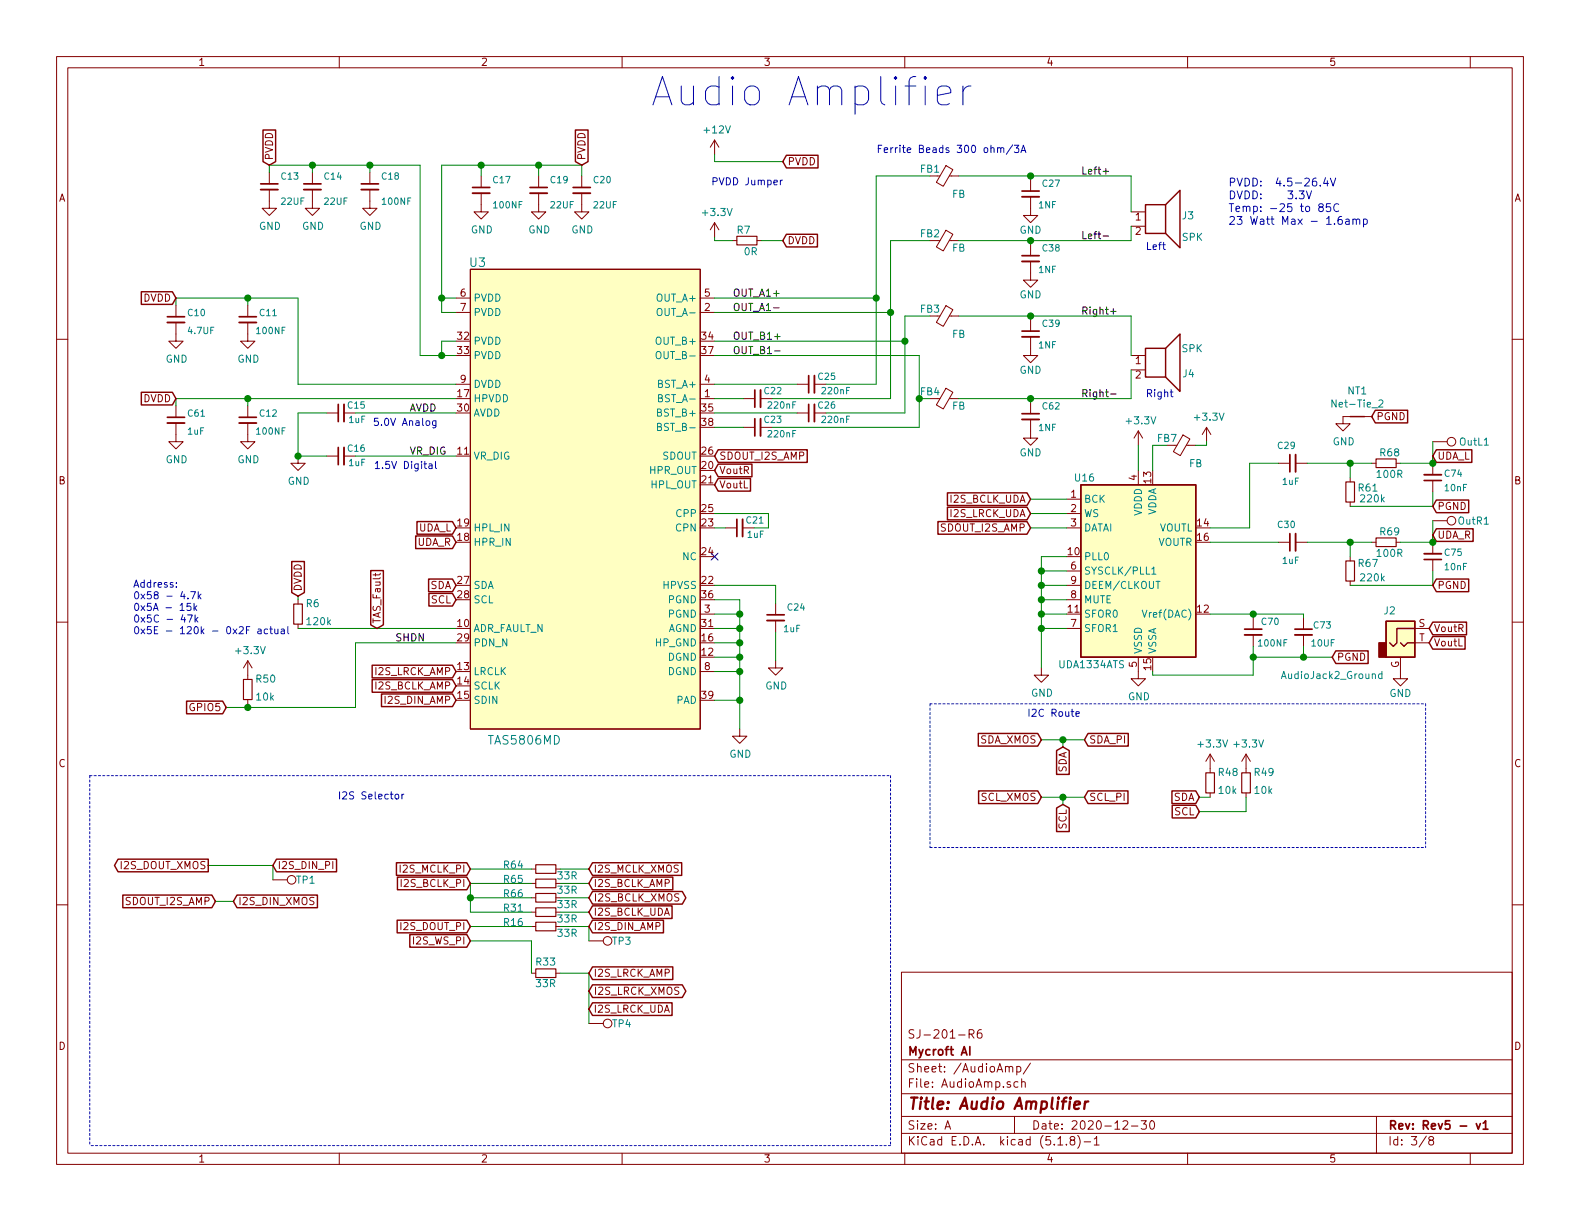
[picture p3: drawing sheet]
<svg xmlns="http://www.w3.org/2000/svg" width="279mm" height="216mm" viewBox="0 0 279 216" stroke-linecap="round" stroke-linejoin="round" font-family="sans-serif">
<g fill="none" stroke="#840000" stroke-width=".18">
<path d="M10 10h259.4v195.9h-259.4zM12 12h255.4v191.9h-255.4zM60 10v2M110 10v2M160 10v2M210 10v2M260 10v2M47.6 33.5v3.3h1.3l-1.3 1.3-1.2-1.3h1.2M47.6 30.5v2M55.2 33.5v3.3h1.3l-1.3 1.3-1.2-1.3h1.2M55.2 30.5v2M65.4 33.5v3.3h1.3l-1.3 1.3-1.3-1.3h1.3"/>
<path d="M65.4 30.5v2M85.1 34.2v3.3h1.3l-1.3 1.2-1.3-1.2h1.3M85.1 31.1v2M95.2 34.2v3.3h1.3l-1.3 1.2-1.2-1.2h1.2M95.2 31.1v2M102.9 34.2v3.3h1.2l-1.2 1.2-1.3-1.2h1.3M102.9 31.1v2M126.4 24.8l-.8 1.2M126.4 24.8v2.5M126.4 39.4v2.5M126.4 24.8l.7 1.2M126.4 39.4l-.8 1.2"/>
<path d="M126.4 39.4l.7 1.2M167.3 29.3l1.2 .7-1.7 2.9-1.2-.7zM167.9 31.1h1.6M182.2 34.8v3.3h1.3l-1.3 1.3-1.2-1.3h1.2M182.2 31.8v2M200 37.5h2.6M10 60h2M31.1 57v3.3h1.3l-1.3 1.3-1.3-1.3h1.3M31.1 54v2M43.8 57v3.3h1.3l-1.3 1.3-1.3-1.3h1.3M43.8 54v2M80.6 55.2h2.6"/>
<path d="M80.6 52.7h2.6M123.8 55.2h2.6M123.8 52.7h2.6M129.5 42.5h.8M133.9 42.5h.7M167.3 40.7l1.2 .7-1.7 3-1.2-.7zM167.3 54.1l1.2 .7-1.7 2.9-1.2-.7zM167.9 42.5h1.6M167.9 55.9h1.6M182.2 46.2v3.3h1.3l-1.3 1.3-1.2-1.3h1.2M182.2 59.6v3.3h1.3l-1.3 1.2-1.2-1.2h1.2M182.2 43.2v2"/>
<path d="M182.2 56.5v2M200 40h2.6M267.4 60h2M31.1 74.8v3.3h1.3l-1.3 1.3-1.3-1.3h1.3M31.1 71.8v2M43.8 74.8v3.3h1.3l-1.3 1.3-1.3-1.3h1.3M43.8 71.8v2M57.8 73h2M60.8 73h2.1M80.6 67.9h2.6M123.8 70.5h2.6M123.8 67.9h2.6"/>
<path d="M131.4 75.6h2.1M131.4 70.5h2.1M134.5 75.6h2M134.5 70.5h2M141 73h2M141 67.9h2M144 73h2M144 67.9h2M167.3 68.7l1.2 .7-1.7 2.9-1.2-.7zM167.9 70.5h1.6M182.2 74.2v3.3h1.3l-1.3 1.2-1.2-1.2h1.2M182.2 71.1v2.1"/>
<path d="M200 62.9h2.6M200 65.4h2.6M201.3 76.2v2.5M201.3 76.2l-.8 1.3M201.3 76.2l.8 1.3M209.2 76.9l1.2 .7-1.7 3-1.2-.7zM209.8 78.7h1.7M213.4 75.6l-.8 1.2M213.4 75.6v2.5M213.4 75.6l.7 1.2M242.6 73.7h-5.1v1.2h1.3l-1.3 1.3-1.3-1.3h1.3M253.4 78.1h2.5"/>
<path d="M52.7 80.6v1.3h1.3l-1.3 1.3-1.3-1.3h1.3M57.8 80.6h2M60.8 80.6h2.1M128.3 93.3h2M131.3 93.3h2M188.6 93.3h2.5M188.6 88.3h2.5M188.6 90.8h2.5M201.3 83.2v2.5M226.1 81.9h2M226.1 95.9h2M229.1 81.9h2"/>
<path d="M229.1 95.9h2M238.8 84.5v.7M238.8 88.8v.7M238.8 98.4v.8M242.6 81.9h.7M242.6 95.9h.7M246.9 81.9h.7M246.9 95.9h.7M253.4 81.9v2M253.4 85v2M253.4 95.9v2M253.4 98.9v2.1"/>
<path d="M253.4 92.1h2.5M10 110h2M43.8 116.8v3.3M43.8 116.8l-.7 1.3M43.8 116.8l.8 1.3M52.7 106v.8M52.7 110.4v.7M66.4 101.4v.5M67.2 101.4l-.1 .3h-1.1M123.8 108.6h2.6M123.8 118.7h2.6M137.2 116.8v1.3h1.2l-1.2 1.3-1.3-1.3h1.3"/>
<path d="M137.2 106.7v2M137.2 109.7v2.1M184.1 118.1v1.3h1.3l-1.3 1.3-1.2-1.3h1.2M188.6 111.1h2.5M188.6 101h2.5M188.6 106h2.5M188.6 103.5h2.5M201.3 116.2v3.8h1.3l-1.3 1.3-1.3-1.3h1.3M221.6 109.2v2.1M221.6 112.3v2M230.5 109.2v2.1M230.5 112.3v2"/>
<path d="M238.8 102.7v.8M247.6 116.2v3.8h1.3l-1.3 1.3-1.2-1.3h1.2M250.2 111.1h2.5M250.2 113.7h2.5M267.4 110h2M43.8 123.7v.8M130.8 128.9v1.3h1.3l-1.3 1.2-1.3-1.2h1.3M214 133.4v3.3M214 133.4l-.8 1.2M214 133.4l.8 1.2M220.3 133.4v3.3M220.3 133.4l-.7 1.2"/>
<path d="M220.3 133.4l.8 1.2M10 160h2M48.3 155.6h2.5M58.9 152.3v1.3M94 158.8h.7M94 156.2h.7M94 153.7h.7M214 140.2v.8M220.3 140.2v.8M267.4 160h2M94 172.1h.7M94 163.8h.7"/>
<path d="M94 161.3h.7M98.3 172.1h.8M104.1 166.4h2.6M159.4 171.9h108v32h-108zM104.1 181h2.6M159.4 197.4h108M159.4 193.4h108M159.4 187.4h108M167.1 199.7l.5-1.5 .5 1.5M167.2 199.2h.8M171.4 182.9l.7-.1 .1-.2v-.4l-.2-.1h-.6v1.5M171.7 182.9l.5 .7"/>
<path d="M173.5 182.1a.59 .59 0 0 0-.7 .6l.1 .7 .2 .2 .5-.2 .1-.5-.2-.2h-.4l-.3 .2M178.5 188.8v-.2a.37 .37 0 0 1 .6 .2v.8M179.4 197.4v3M179.8 188.6h.4l.3 .2-.1 .6-.2 .2-.4-.1M179.8 188.6v1.5M180 191.3h-.4l-.3 .2 .1 .6 .2 .2 .4-.1M180.7 191.4v-.1a.37 .37 0 0 1 .6 .2v.8M180.7 190.8v1.5M182.2 188l-1.3 1.9M198.6 198.3l.2-.1h.4l.2 .4-.9 1.1h.9M200.1 199.1h1.1M201.8 198.2h.9l-.5 .6 .5 .1v.6l-.3 .2-.6-.2"/>
<path d="M203.5 198.2h.2a.8 .8 0 0 1 .5 .7 .8 .8 0 0 1-.5 .8 1 1 0 0 1-.2-1.5zM243.4 197.4v6.5M60 203.9v2M110 203.9v2M159.4 200.4h108M160 203.9v2M187.1 202.5h.8M188.6 202.3v.2M189.5 201.6l-.3-.3 .2-.3a.48 .48 0 0 1 .6 .1l-.1 .4a.52 .52 0 0 0-.6 .2 .52 .52 0 0 0 .1 .7l.4 .1 .2-.2 .1-.4-.3-.3M190.6 200.8a1.71 1.71 0 0 1 0 2.2M191.7 201.9h1.2M193.5 201.4l.4-.4v1.5"/>
<path d="M193.5 202.5h.9M210 203.9v2M252.2 200.9l-1.2 1.9M253 201.6l-.3-.1v-.3l.3-.2h.2l.3 .2-.1 .3-.6 .2a.48 .48 0 0 0-.1 .6l.3 .2 .4-.2a.48 .48 0 0 0-.2-.7M260 203.9v2"/>
<circle cx="256.7" cy="78.1" r=".76"/>
<circle cx="256.7" cy="92.1" r=".76"/>
<circle cx="51.6" cy="155.6" r=".76"/>
<circle cx="107.4" cy="166.4" r=".76"/>
<circle cx="107.4" cy="181" r=".76"/>
</g>
<g fill="none" stroke="#840000" stroke-width=".3">
<path d="M46.1 32.5h3M53.7 32.5h3.1M63.9 32.5h3M83.6 33.1h3M93.7 33.1h3.1M101.3 33.1h3.1M180.7 33.8h3.1M29.6 56h3M42.3 56h3M180.7 45.2h3.1M180.7 58.5h3.1M29.6 73.8h3"/>
<path d="M42.3 73.8h3M59.8 71.5v3M59.8 79.1v3.1M133.5 69v3M133.5 74v3.1M143 66.4v3.1M143 71.5v3M180.7 73.2h3.1M130.3 91.8v3.1M228.1 80.4v3M228.1 94.4v3M251.8 85h3.1"/>
<path d="M251.8 98.9h3.1M135.6 108.7h3.1M220.1 111.3h3M229 111.3h3M171.5 185.1v1.5M261.1 198.7l.3 1 .4-1M262.3 198.6l.4-.4v1.5M262.3 199.7h.8"/>
</g>
<path d="M190 195.4l1-.2-.1-.4h-.8l-.2 1 .3 .3 .6-.1M191.9 194.8l-.2 1.3M192.5 194.8a.54 .54 0 0 0-.7 .3" fill="none" stroke="#840000" stroke-width=".41"/>
<g fill="none" stroke="#840000" stroke-width=".2">
<path d="M83.2 47.6h40.6v81.3h-40.6zM130.3 41.8h3.6v1.5h-3.6zM238 99.2h1.5v3.5h-1.5zM238 85.2h1.5v3.6h-1.5zM243.3 81.2h3.6v1.5h-3.6zM243.3 95.1h3.6v1.5h-3.6zM51.9 106.8h1.6v3.6h-1.6zM43.1 120.1h1.5v3.6h-1.5zM213.2 136.7h1.6v3.5h-1.6zM219.6 136.7h1.5v3.5h-1.5zM94.7 158h3.6v1.5h-3.6zM94.7 155.4h3.6v1.6h-3.6z"/>
<path d="M94.7 152.9h3.6v1.5h-3.6zM94.7 171.3h3.6v1.5h-3.6zM94.7 163.1h3.6v1.5h-3.6zM94.7 160.5h3.6v1.6h-3.6z"/>
</g>
<g fill="none" stroke="#840000" stroke-width=".33">
<path d="M46.1 33.5h3M53.7 33.5h3.1M63.9 33.5h3M83.6 34.2h3M93.7 34.2h3.1M101.3 34.2h3.1M180.7 34.8h3.1M29.6 57h3M42.3 57h3M180.7 46.2h3.1M180.7 59.6h3.1M29.6 74.8h3"/>
<path d="M42.3 74.8h3M60.8 71.5v3M60.8 79.1v3.1M134.5 69v3M134.5 74v3.1M144 66.4v3.1M144 71.5v3M180.7 74.2h3.1M131.3 91.8v3.1M229.1 80.4v3M229.1 94.4v3M251.8 83.9h3.1"/>
<path d="M251.8 97.9h3.1M135.6 109.7h3.1M220.1 112.3h3M229 112.3h3"/>
</g>
<g fill="#ffffc2" stroke="#ffffc2" stroke-width=".18">
<path d="M245.1 109.9h5.1v6.3h-5.1z"/>
<path d="M191.1 85.7h20.4v30.5h-20.4z"/>
<path d="M83.2 47.6h40.6v81.3h-40.6z"/>
</g>
<g fill="none" stroke="#840000" stroke-width=".25">
<path d="M46.5 23h2.2v5.6l-1.1 .6-1.1-.6zM101.8 23h2.2v5.6l-1.1 .6-1.1-.6zM139.1 27.5h5.6v2.2h-5.6l-.7-1.1zM202.6 36.2h3.5v5.1h-3.5zM206.1 36.2l2.6-2.5v10.1l-2.6-2.5M25 51.6h5.5l.6 1.1-.6 1.1h-5.5zM139.1 41.4h5.5v2.3h-5.5l-.7-1.2zM25 69.4h5.5l.6 1.1-.6 1.1h-5.5zM127 79.5h15.7v2.3h-15.7l-.6-1.2zM202.6 61.6h3.5v5.1h-3.5zM206.1 61.6l2.6-2.5v10.1l-2.6-2.5M238.8 73.7h2.5"/>
<path d="M243.2 72.5h5.7v2.3h-5.7l-.6-1.1zM254 79.5h6.3v2.3h-6.3l-.6-1.2zM51.6 99.3h2.2v5.5l-1.1 .6-1.1-.6zM73.5 94.8h6.5l.6 1.1-.6 1.1h-6.5zM73.7 92.2h6.3l.6 1.1-.6 1.2h-6.3zM127 84.6h5.7v2.2h-5.7l-.6-1.1zM127 82.1h6v2.2h-6l-.6-1.1zM165.9 92.2h15.7l.6 1.1-.6 1.2h-15.7zM167.5 87.1h14.1l.6 1.2-.6 1.1h-14.1zM167.5 89.7h14.1l.6 1.1-.6 1.1h-14.1zM191.1 85.7h20.4v30.5h-20.4zM254 88.4h5.7v2.3h-5.7l-.6-1.2z"/>
<path d="M254 93.5h6.5v2.2h-6.5l-.6-1.1zM65.6 100.9h2.2v9.6l-1.1 .6-1.1-.6zM65.8 117.6h14.2l.6 1.1-.6 1.2h-14.2zM75.8 102.4h4.2l.6 1.1-.6 1.1h-4.2zM75.8 104.9h4.2l.6 1.1-.6 1.2h-4.2zM236.2 115.1h5.7v2.2h-5.7l-.6-1.1zM245.1 109.9h5.1v6.3h-5.1zM247.6 113.7l.7 .6 .6-.6h1.3M250.2 111.1h-3.2v2.6l-.6 .6-.7-.6M253.4 110h5.9v2.2h-5.9l-.7-1.1zM253.4 112.5h5.7v2.3h-5.7l-.7-1.1zM254 102.4h5.7v2.2h-5.7l-.6-1.1z"/>
<path d="M33 124h6.4l.6 1.1-.6 1.1h-6.4zM65.8 120.2h14.2l.6 1.1-.6 1.1h-14.2zM67.5 122.7h12.5l.6 1.1-.6 1.1h-12.5zM173 129.7h10.5l.6 1.1-.6 1.1h-10.5zM173.1 139.9h10.4l.6 1.1-.6 1.1h-10.4zM186.8 132.7l1.2-.6 1.1 .6v4.2h-2.3zM192.4 139.9h7.1v2.2h-7.1l-.6-1.1zM192.4 129.7h7.1v2.2h-7.1l-.6-1.1zM207.2 139.9h4.3l.6 1.1-.6 1.1h-4.3zM20.9 151.9h15.9v2.3h-15.9l-.7-1.2zM21.7 158.3h15.8l.6 1.1-.6 1.1h-15.8zM41.9 158.3h14.2v2.2h-14.2l-.6-1.1z"/>
<path d="M48.9 151.9h10.6v2.3h-10.6l-.6-1.2zM70.1 152.6h12.4l.7 1.1-.7 1.1h-12.4zM70.3 155.1h12.2l.7 1.1-.7 1.1h-12.2zM104.8 157.6h15.8l.7 1.2-.7 1.1h-15.8l-.7-1.1zM104.8 155.1h14.2v2.2h-14.2l-.7-1.1zM104.8 152.6h15.7v2.2h-15.7l-.7-1.1zM186.8 142.9l1.2-.7 1.1 .7v4.1h-2.3zM207.3 142.4h4.2l.6 1.1-.6 1.1h-4.2zM70.2 162.7h12.3l.7 1.1-.7 1.1h-12.3zM72.5 165.3h10l.7 1.1-.7 1.1h-10zM104.8 177.3h14v2.3h-14l-.7-1.2zM104.8 160.2h14v2.2h-14l-.7-1.1z"/>
<path d="M104.8 162.7h12.5v2.2h-12.5l-.7-1.1zM104.8 171h14.2v2.2h-14.2l-.7-1.1zM104.8 174.1h15.8l.7 1.2-.7 1.1h-15.8l-.7-1.1z"/>
</g>
<path d="M243.8 113.7h1.3v2.5h-1.3z" fill="#840000" stroke="#840000" stroke-width=".25"/>
<path d="M116.2 62.2h.1a.47 .47 0 0 1 .6 .4l-.1 .6-.2 .2h-.4a.93 .93 0 0 1 0-1.2zM116.3 75.5l.5-.1 .1-.2v-.2l-.6-.1v1.2h.5l.1-.1 .1-.3-.3-.2M236.3 70.7v1.3l-.8-1.3v1.3M243.8 70.8l.5-.1 .3 .4-.1 .2-.7 .7h.8M203.7 100.6l.3-.3v1.2M203.7 101.5h.7M204.4 102.8h.7M244.4 119.2h-.4l-.2 .2 .1 .5h.5M244.4 118.7v1.3" fill="none" stroke="#008484" stroke-width=".18"/>
<path d="M15.9 137.2h141.6M15.9 137.2v65.4M157.5 137.2v65.4M164.5 124.5v25.4M164.5 124.5h87.6M252.1 124.5v25.4M164.5 149.9h87.6M157.5 202.6h-141.6" fill="none" stroke="#0000c2" stroke-width=".18" stroke-dasharray=".4 .4"/>
<g fill="none" stroke="#008400" stroke-width=".18">
<path d="M47.6 30.5v-1.3h26.7v33.7h6.3M55.2 29.2v1.3M65.4 29.2v1.3M85.1 29.2v1.9M95.2 29.2v1.9M102.9 31.1v-1.9h-24.8v26h2.5M126.4 27.3v1.3h12M164.5 31.1h-9.6v36.8h-8.9M169.5 31.1h30.5v6.4M182.2 31.1v.7M31.1 54v-1.3h21.6v15.2h27.9M43.8 52.7v1.3"/>
<path d="M78.1 52.7h2.5M126.4 41.9v.6h3.1M126.4 52.7h28.5M126.4 55.2h31.1M134.6 42.5h3.8M164.5 42.5h-7v28h-21M164.5 55.9h-4.5v17.1h-14M169.5 55.9h30.5v7M182.2 42.5v.7M182.2 55.9v.6M200 40v2.5h-30.5M43.8 70.5v1.3"/>
<path d="M57.8 73h-5.1v7.6h5.1M62.9 73h17.7M80.6 70.5h-49.5v1.3M80.6 60.3h-2.5v2.6M126.4 70.5h5M126.4 62.9h36.2v12.7h-26.1M126.4 60.3h33.6M126.4 73h14.6M126.4 67.9h14.6M126.4 75.6h5M182.2 70.5v.6M200 65.4v5.1h-30.5"/>
<path d="M201.3 78.7v4.5M206.4 78.7h-2.6v4.5M213.4 78.1v.6h-1.9M253.4 78.1v3.8h-5.8M62.9 80.6h17.7M126.4 93.3h1.9M126.4 90.8h9.5v2.5h-2.6M182.2 93.3h6.4M182.2 90.8h6.4M182.2 88.3h6.4M188.6 98.4h-4.5v19.7M214 95.9h12.1"/>
<path d="M226.1 81.9h-5.1v11.4h-7M231.1 95.9h11.5M231.1 81.9h11.5M238.8 81.9v2.6M238.8 95.9v2.5M253.4 92.1v3.8h-5.8M253.4 87v2.5h-14.6M52.7 111.1h27.9M52.7 105.4v.6M80.6 113.7h-17.7v11.4h-22.9M126.4 108.6h4.4M126.4 113.7h4.4"/>
<path d="M126.4 116.2h4.4M126.4 103.5h10.8v3.2M126.4 106h4.4v22.9M126.4 111.1h4.4M126.4 118.7h4.4M137.2 111.8v5M184.1 108.6h4.5M184.1 103.5h4.5M184.1 106h4.5M184.1 111.1h4.5M184.1 101h4.5M214 108.6h16.5v.6"/>
<path d="M221.6 108.6v.6M221.6 114.3v5.1h-17.8v-.7M221.6 116.2h14M230.5 114.3v1.9M253.4 101v2.5h-14.6M43.8 124.5v.6M126.4 123.8h4.4M184.1 130.8h7.7M188 130.8v1.3M36.8 153h11.5v2.6M38.1 159.4h3.2M83.2 153.7h10.8"/>
<path d="M83.2 158.8h10.8M94 156.2h-10.8v5.1h10.8M99.1 153.7h5M99.1 156.2h5M99.1 158.8h5M184.1 141h7.7M188 141v1.2M212.1 141h1.9M220.3 141v2.5h-8.2M83.2 163.8h10.8M83.2 166.4h10.8v5.7M99.1 163.8h5v2.6"/>
<path d="M99.1 172.1h5v8.9M99.1 161.3h5"/>
</g>
<path d="M195.1 30.3h.9M136.8 54.4h1M195.1 41.7h.9M196.4 55.1h1M196.9 54.6v.9M137 62.1h.9M196.4 69.7h1" fill="none" stroke="#000" stroke-width=".18"/>
<g fill="none" stroke="#0000c2" stroke-width=".18">
<path d="M165.8 16.9l2.3-.5v-.5l-.2-.5-.5-.2h-.9l-.5 .2-.2 .5v1.9l.2 .5 .5 .2h.9l.5-.2M170.3 15.2v3.3M171.7 15.2a1.27 1.27 0 0 0-1.4 1M138 31.9v.8M138.4 31.9l-.4 .2M176.4 26.2l.2-.1 .3 .1 .1 .8M177 26.3l.1-.2 .4 .1v.8M179.1 25.6l-1.1 1.7M179.4 25.7h.8l-.5 .5 .4 .1v.6l-.5 .1-.2-.2M180.5 27l.5-1.3 .4 1.3M180.7 26.6h.6M227.7 33.8h.9l-.5 .5 .4 .1v.6l-.2 .2-.6-.2"/>
<path d="M229.2 35v.2M229.7 33.8h.9l-.5 .5h.4l.1 .2-.1 .5-.2 .2-.6-.2M231 33.8l.5 1.4 .4-1.4M233.5 32.8v.1M233.5 36.6l-.3-.3 .3-.3 .4 .1 .1 .2-.1 .3a.49 .49 0 0 0-.6 .1 .49 .49 0 0 0 0 .6l.4 .1 .2-.1 .1-.4-.3-.3M234.4 31.4l-.3 1h.8M234.7 32v.9M235.3 31.5l.4 1.4 .5-1.4M235.3 36h-.7l-.1 .7 .2-.1h.5l.1 .2v.5l-.2 .1-.6-.1M236.7 36.1a.56 .56 0 0 0-.7 0 .56 .56 0 0 0-.1 .7 .53 .53 0 0 0 .2 .5 .53 .53 0 0 0 .6 0M237.3 38.3l-.4 .1a.95 .95 0 0 0 0 1.3l.4-.2 .1-.4-.3-.3-.4 .1-.1 .2M238 38.8h.5l.1 .9"/>
<path d="M238.6 39.1h-.5a.27 .27 0 0 0-.2 .3 .27 .27 0 0 0 .2 .3l.5-.1M239.2 38.9l.2-.2 .4 .1 .1 .9M239.2 38.7v1M239.9 38.9l.2-.2 .3 .1 .1 .9M241.1 38.8l.4-.1 .3 .3-.1 .6h-.6M241.1 38.7v1.4M66.9 74h-.7v.6l.5-.2 .2 .3v.3l-.2 .2-.5-.1M206.9 69.3h.5M207.1 68.9v1.1l.3 .2M66.4 81.9l.3-.3v1.3M66.4 82.9h.7M31.2 103.7v.1"/>
<path d="M31.2 103v.2M32.3 108.7l-.3 .9h.8M33.2 108.7h.8l-.5 1.3M33.2 105.8v.1M33.7 104.6h.9l-.6 1.3M33.7 106.7h-.6l-.1 .6 .2-.1 .5 .1v.5l-.2 .2-.5-.2M34.3 106.7v1.3M34.4 107.5l.4 .5M34.5 108.7v1.3M34.6 109.5l.4 .5M34.8 107.1l-.5 .5M35 109.2l-.5 .5"/>
<path d="M35.1 104.6v1.3M35.2 105.4l.3 .5M35.5 105.1l-.4 .4M44.2 110.8h-.6v1.3M45.6 111.3h.5l.1 .8M46.2 111.5l-.5 .1-.1 .2 .1 .3 .5-.1M47.3 111.3l-.3-.1-.3 .3 .1 .5h.5M47.7 111.2h.5M47.9 110.8v1.1l.3 .2M48.6 111.2l.1 .8 .2 .1 .2-.2M49.1 111.2v.9M49.7 111.3h.5l.1 .8"/>
<path d="M50.3 111.5l-.4 .1-.2 .2v.2h.6M50.9 110.8v1.1l.2 .2M190.3 126.2l.6-.1-.1-.2-.4-.1-.1 .2v.6h.5M70 140.5l.3-.1 .2 .2-.1 .6-.3 .1-.3-.3zM71.1 140.4v.9M71.4 140.4l-.3 .3"/>
</g>
<g fill="#008400" stroke="#008400" stroke-width=".25">
<circle cx="78.1" cy="52.7" r=".51"/>
<circle cx="78.1" cy="62.9" r=".51"/>
<circle cx="188" cy="130.8" r=".51"/>
<circle cx="65.4" cy="29.2" r=".51"/>
<circle cx="55.2" cy="29.2" r=".51"/>
<circle cx="182.2" cy="31.1" r=".51"/>
<circle cx="182.2" cy="70.5" r=".51"/>
<circle cx="182.2" cy="55.9" r=".51"/>
<circle cx="43.8" cy="125.1" r=".51"/>
<circle cx="182.2" cy="42.5" r=".51"/>
<circle cx="162.6" cy="70.5" r=".51"/>
<circle cx="160" cy="60.3" r=".51"/>
<circle cx="157.5" cy="55.2" r=".51"/>
<circle cx="154.9" cy="52.7" r=".51"/>
<circle cx="83.2" cy="158.8" r=".51"/>
<circle cx="130.8" cy="123.8" r=".51"/>
<circle cx="52.7" cy="80.6" r=".51"/>
<circle cx="238.8" cy="95.9" r=".51"/>
<circle cx="130.8" cy="108.6" r=".51"/>
<circle cx="221.6" cy="116.2" r=".51"/>
<circle cx="230.5" cy="116.2" r=".51"/>
<circle cx="130.8" cy="111.1" r=".51"/>
<circle cx="253.4" cy="81.9" r=".51"/>
<circle cx="130.8" cy="113.7" r=".51"/>
<circle cx="221.6" cy="108.6" r=".51"/>
<circle cx="238.8" cy="81.9" r=".51"/>
<circle cx="130.8" cy="116.2" r=".51"/>
<circle cx="130.8" cy="118.7" r=".51"/>
<circle cx="85.1" cy="29.2" r=".51"/>
<circle cx="184.2" cy="101" r=".51"/>
<circle cx="184.2" cy="103.5" r=".51"/>
<circle cx="184.2" cy="106" r=".51"/>
<circle cx="184.2" cy="108.6" r=".51"/>
<circle cx="184.2" cy="111.1" r=".51"/>
<circle cx="43.8" cy="52.7" r=".51"/>
<circle cx="43.8" cy="70.5" r=".51"/>
<circle cx="253.4" cy="95.9" r=".51"/>
<circle cx="95.3" cy="29.2" r=".51"/>
<circle cx="188" cy="141" r=".51"/>
</g>
<path d="M125.8 97.8l1.2 1.2M127 97.8l-1.2 1.2" fill="none" stroke="#000084" stroke-width=".18"/>
<text font-size="7" fill="#0000c2" x="114.9" y="18.8">Audio Amplifier</text>
<text font-size="2.8" fill="#840000" x="160.4" y="196.2">Title: Audio Amplifier</text>
<g font-size="2.1" fill="#008484">
<text x="83.1" y="47.2">U3</text>
<text x="86.6" y="131.6">TAS5806MD</text>
</g>
<g font-size="2.1" fill="#840000">
<text x="160.4" y="183.6">SJ-201-R6</text>
<text x="160.4" y="189.6">Sheet: /AudioAmp/</text>
<text x="160.4" y="186.6">Mycroft AI</text>
<text x="160.4" y="192.3">File: AudioAmp.sch</text>
<text x="160.4" y="202.5">KiCad E.D.A. kicad (5.1.8)-1</text>
<text x="160.4" y="199.7">Size: A</text>
<text x="182.4" y="199.7">Date: 2020-12-30</text>
<text x="245.4" y="199.7">Rev: Rev5 - v1</text>
<text x="245.4" y="202.5">Id: 3/8</text>
</g>
<g font-size="1.9" fill="#0000c2">
<text x="217.2" y="33">PVDD: 4.5-26.4V</text>
<text x="217.2" y="35.2">DVDD:</text>
<text x="217.2" y="37.5">Temp: -25 to 85C</text>
<text x="217.2" y="39.8">23 Watt Max - 1.6amp</text>
</g>
<g font-size="1.8" fill="#840000">
<text x="35" y="11.6">1</text>
<text x="85" y="11.6">2</text>
<text x="135" y="11.6">3</text>
<text x="185" y="11.6">4</text>
<text x="235" y="11.6">5</text>
<text x="48.3" y="28.4" transform="rotate(-90 48.3 28.4)">PVDD</text>
<text x="103.5" y="28.4" transform="rotate(-90 103.5 28.4)">PVDD</text>
<text x="139.2" y="29.2">PVDD</text>
<text x="10.4" y="35.6">A</text>
<text x="267.8" y="35.6">A</text>
<text x="200.8" y="39">1</text>
<text x="200.8" y="41.5">2</text>
<text x="139.2" y="43.2">DVDD</text>
<text x="25.3" y="53.3">DVDD</text>
<text x="81.4" y="52.5">6</text>
<text x="124.6" y="52.5">5</text>
<text x="81.4" y="55">7</text>
<text x="124.6" y="55">2</text>
<text x="80.9" y="60.1">32</text>
<text x="80.9" y="62.6">33</text>
<text x="124.1" y="60.1">34</text>
<text x="124.1" y="62.6">37</text>
<text x="200.8" y="64.4">1</text>
<text x="25.3" y="71.1">DVDD</text>
<text x="80.9" y="70.2">17</text>
<text x="81.4" y="67.7">9</text>
<text x="124.6" y="70.2">1</text>
<text x="124.6" y="67.7">4</text>
<text x="200.8" y="66.9">2</text>
<text x="80.9" y="72.8">30</text>
<text x="124.1" y="72.8">35</text>
<text x="124.1" y="75.3">38</text>
<text x="243.4" y="74.3">PGND</text>
<text x="80.9" y="80.4">11</text>
<text x="124.1" y="82.9">20</text>
<text x="124.1" y="80.4">26</text>
<text x="127.2" y="83.8">VoutR</text>
<text x="127.2" y="81.3">SDOUT_I2S_AMP</text>
<text x="254.2" y="81.3">UDA_L</text>
<text x="10.4" y="85.6">B</text>
<text x="124.1" y="85.5">21</text>
<text x="127.2" y="86.4">VoutL</text>
<text x="168.1" y="88.9">I2S_BCLK_UDA</text>
<text x="189.4" y="88">1</text>
<text x="201" y="84.9" transform="rotate(-90 201 84.9)">4</text>
<text x="203.6" y="85.4" transform="rotate(-90 203.6 85.4)">13</text>
<text x="267.8" y="85.6">B</text>
<text x="74" y="94">UDA_L</text>
<text x="80.9" y="95.6">18</text>
<text x="80.9" y="93.1">19</text>
<text x="124.1" y="93.1">23</text>
<text x="124.1" y="90.6">25</text>
<text x="166.4" y="94">SDOUT_I2S_AMP</text>
<text x="168.1" y="91.4">I2S_LRCK_UDA</text>
<text x="189.4" y="90.6">2</text>
<text x="189.4" y="93.1">3</text>
<text x="211.8" y="93.1">14</text>
<text x="211.8" y="95.6">16</text>
<text x="254.2" y="90.2">PGND</text>
<text x="254.2" y="95.2">UDA_R</text>
<text x="73.8" y="96.5">UDA_R</text>
<text x="124.1" y="98.2">24</text>
<text x="188.9" y="98.2">10</text>
<text x="189.4" y="100.7">6</text>
<text x="53.3" y="104.6" transform="rotate(-90 53.3 104.6)">DVDD</text>
<text x="76" y="104.1">SDA</text>
<text x="76.3" y="106.7">SCL</text>
<text x="80.9" y="103.3">27</text>
<text x="80.9" y="105.8">28</text>
<text x="124.1" y="103.3">22</text>
<text x="124.1" y="105.8">36</text>
<text x="189.4" y="105.8">8</text>
<text x="189.4" y="103.3">9</text>
<text x="254.2" y="104.1">PGND</text>
<text x="67.3" y="110.3" transform="rotate(-90 67.3 110.3)">TAS_Fault</text>
<text x="80.9" y="110.9">10</text>
<text x="80.9" y="113.4">29</text>
<text x="124.1" y="113.4">16</text>
<text x="124.1" y="110.9">31</text>
<text x="124.6" y="108.3">3</text>
<text x="188.9" y="108.3">11</text>
<text x="189.4" y="110.9">7</text>
<text x="211.8" y="108.3">12</text>
<text x="250.9" y="110.9">S</text>
<text x="250.9" y="113.4">T</text>
<text x="253.5" y="111.8">VoutR</text>
<text x="66.4" y="119.4">I2S_LRCK_AMP</text>
<text x="80.9" y="118.5">13</text>
<text x="124.1" y="116">12</text>
<text x="124.6" y="118.5">8</text>
<text x="201" y="118" transform="rotate(-90 201 118)">5</text>
<text x="203.6" y="118.4" transform="rotate(-90 203.6 118.4)">15</text>
<text x="236.4" y="116.8">PGND</text>
<text x="247.4" y="118.2" transform="rotate(-90 247.4 118.2)">G</text>
<text x="253.5" y="114.3">VoutL</text>
<text x="33.7" y="125.7">GPIO5</text>
<text x="66.4" y="121.9">I2S_BCLK_AMP</text>
<text x="68.2" y="124.5">I2S_DIN_AMP</text>
<text x="80.9" y="121">14</text>
<text x="80.9" y="123.6">15</text>
<text x="124.1" y="123.6">39</text>
<text x="173.2" y="131.4">SDA_XMOS</text>
<text x="192.6" y="131.4">SDA_PI</text>
<text x="10.4" y="135.6">C</text>
<text x="188.6" y="136.7" transform="rotate(-90 188.6 136.7)">SDA</text>
<text x="267.8" y="135.6">C</text>
<text x="173.4" y="141.6">SCL_XMOS</text>
<text x="192.6" y="141.6">SCL_PI</text>
<text x="207.5" y="141.6">SDA</text>
<text x="188.6" y="146.6" transform="rotate(-90 188.6 146.6)">SCL</text>
<text x="207.7" y="144.1">SCL</text>
<text x="21.4" y="153.7">I2S_DOUT_XMOS</text>
<text x="49" y="153.7">I2S_DIN_PI</text>
<text x="71" y="154.3">I2S_MCLK_PI</text>
<text x="104.9" y="154.3">I2S_MCLK_XMOS</text>
<text x="22.3" y="160">SDOUT_I2S_AMP</text>
<text x="42.1" y="160">I2S_DIN_XMOS</text>
<text x="71.2" y="156.8">I2S_BCLK_PI</text>
<text x="104.9" y="161.9">I2S_BCLK_UDA</text>
<text x="104.9" y="159.4">I2S_BCLK_XMOS</text>
<text x="104.9" y="156.8">I2S_BCLK_AMP</text>
<text x="71.1" y="164.5">I2S_DOUT_PI</text>
<text x="73.3" y="167">I2S_WS_PI</text>
<text x="104.9" y="164.5">I2S_DIN_AMP</text>
<text x="104.9" y="172.7">I2S_LRCK_AMP</text>
<text x="104.9" y="179.1">I2S_LRCK_UDA</text>
<text x="104.9" y="175.9">I2S_LRCK_XMOS</text>
<text x="10.4" y="185.6">D</text>
<text x="267.8" y="185.6">D</text>
<text x="35" y="205.5">1</text>
<text x="85" y="205.5">2</text>
<text x="135" y="205.5">3</text>
<text x="185" y="205.5">4</text>
<text x="235" y="205.5">5</text>
</g>
<g font-size="1.8" fill="#008484">
<text x="124.7" y="23.6">+12V</text>
<text x="162.8" y="30.5">FB1</text>
<text x="168.4" y="35">FB</text>
<text x="45.8" y="40.6">GND</text>
<text x="53.4" y="40.6">GND</text>
<text x="63.6" y="40.6">GND</text>
<text x="83.3" y="41.3">GND</text>
<text x="93.4" y="41.3">GND</text>
<text x="101" y="41.3">GND</text>
<text x="124.4" y="38.2">+3.3V</text>
<text x="130.4" y="41.3">R7</text>
<text x="162.8" y="42">FB2</text>
<text x="180.3" y="41.3">GND</text>
<text x="209.1" y="38.8">J3</text>
<text x="131.6" y="45.1">0R</text>
<text x="168.4" y="44.5">FB</text>
<text x="209.1" y="42.6">SPK</text>
<text x="83.7" y="53.3">PVDD</text>
<text x="116.3" y="53.3">OUT_A+</text>
<text x="180.3" y="52.8">GND</text>
<text x="83.7" y="55.9">PVDD</text>
<text x="116.7" y="55.9">OUT_A-</text>
<text x="162.8" y="55.3">FB3</text>
<text x="168.4" y="59.7">FB</text>
<text x="29.3" y="64.1">GND</text>
<text x="42" y="64.1">GND</text>
<text x="83.7" y="61">PVDD</text>
<text x="83.7" y="63.5">PVDD</text>
<text x="116.3" y="61">OUT_B+</text>
<text x="116.7" y="63.5">OUT_B-</text>
<text x="209" y="62.3">SPK</text>
<text x="83.7" y="71.1">HPVDD</text>
<text x="83.7" y="68.6">DVDD</text>
<text x="116.5" y="68.6">BST_A+</text>
<text x="116.9" y="71.1">BST_A-</text>
<text x="180.3" y="66.1">GND</text>
<text x="209.2" y="66.7">J4</text>
<text x="238.4" y="69.7">NT1</text>
<text x="83.7" y="73.7">AVDD</text>
<text x="116.5" y="73.7">BST_B+</text>
<text x="116.9" y="76.2">BST_B-</text>
<text x="168.4" y="72.4">FB</text>
<text x="199.3" y="75">+3.3V</text>
<text x="211.4" y="74.4">+3.3V</text>
<text x="236.1" y="72.1">Net-Tie_2</text>
<text x="29.3" y="81.9">GND</text>
<text x="42" y="81.9">GND</text>
<text x="83.7" y="81.3">VR_DIG</text>
<text x="114.9" y="83.8">HPR_OUT</text>
<text x="117.1" y="81.3">SDOUT</text>
<text x="180.3" y="80.7">GND</text>
<text x="204.7" y="78.2">FB7</text>
<text x="210.3" y="82.6">FB</text>
<text x="235.7" y="78.7">GND</text>
<text x="244.1" y="80.7">R68</text>
<text x="258.2" y="78.8">OutL1</text>
<text x="50.9" y="85.7">GND</text>
<text x="115.1" y="86.4">HPL_OUT</text>
<text x="190.1" y="85.1">U16</text>
<text x="191.6" y="88.9">BCK</text>
<text x="240.3" y="86.9">R61</text>
<text x="240.7" y="88.8">220k</text>
<text x="243.6" y="84.5">100R</text>
<text x="83.7" y="94">HPL_IN</text>
<text x="119.6" y="94">CPN</text>
<text x="119.7" y="91.4">CPP</text>
<text x="191.6" y="91.4">WS</text>
<text x="191.6" y="94">DATAI</text>
<text x="201.9" y="91.2" transform="rotate(-90 201.9 91.2)">VDDD</text>
<text x="204.5" y="91.2" transform="rotate(-90 204.5 91.2)">VDDA</text>
<text x="205" y="94">VOUTL</text>
<text x="244.1" y="94.7">R69</text>
<text x="258" y="92.8">OutR1</text>
<text x="83.7" y="96.5">HPR_IN</text>
<text x="120.8" y="99.1">NC</text>
<text x="191.6" y="99.1">PLL0</text>
<text x="191.6" y="101.6">SYSCLK/PLL1</text>
<text x="204.7" y="96.5">VOUTR</text>
<text x="240.3" y="100.3">R67</text>
<text x="243.6" y="98.5">100R</text>
<text x="54.2" y="107.4">R6</text>
<text x="83.7" y="104.1">SDA</text>
<text x="83.7" y="106.7">SCL</text>
<text x="117.3" y="104.1">HPVSS</text>
<text x="118.2" y="106.7">PGND</text>
<text x="191.6" y="106.7">MUTE</text>
<text x="191.6" y="104.1">DEEM/CLKOUT</text>
<text x="240.7" y="102.8">220k</text>
<text x="54.4" y="110.5">120k</text>
<text x="83.7" y="111.8">ADR_FAULT_N</text>
<text x="118.1" y="111.8">AGND</text>
<text x="118.2" y="109.2">PGND</text>
<text x="191.6" y="109.2">SFOR0</text>
<text x="191.6" y="111.8">SFOR1</text>
<text x="202.5" y="109.2">Vref(DAC)</text>
<text x="244.8" y="108.6">J2</text>
<text x="41.9" y="115.7">+3.3V</text>
<text x="83.7" y="119.4">LRCLK</text>
<text x="83.7" y="114.3">PDN_N</text>
<text x="116" y="114.3">HP_GND</text>
<text x="118.1" y="116.8">DGND</text>
<text x="118.1" y="119.4">DGND</text>
<text x="187.4" y="118.2">UDA1334ATS</text>
<text x="201.9" y="115.7" transform="rotate(-90 201.9 115.7)">VSSD</text>
<text x="204.5" y="115.7" transform="rotate(-90 204.5 115.7)">VSSA</text>
<text x="45.4" y="120.7">R50</text>
<text x="45.4" y="123.9">10k</text>
<text x="83.7" y="121.9">SCLK</text>
<text x="83.7" y="124.5">SDIN</text>
<text x="119.6" y="124.5">PAD</text>
<text x="135.3" y="121.9">GND</text>
<text x="182.3" y="123.2">GND</text>
<text x="199.5" y="123.8">GND</text>
<text x="226.9" y="120.1">AudioJack2_Ground</text>
<text x="245.7" y="123.2">GND</text>
<text x="129" y="134">GND</text>
<text x="212" y="132.2">+3.3V</text>
<text x="215.5" y="137.2">R48</text>
<text x="218.4" y="132.2">+3.3V</text>
<text x="221.9" y="137.2">R49</text>
<text x="215.6" y="140.4">10k</text>
<text x="221.9" y="140.4">10k</text>
<text x="89.2" y="153.6">R64</text>
<text x="98.7" y="155.5">33R</text>
<text x="52.5" y="156.3">TP1</text>
<text x="89.2" y="158.7">R66</text>
<text x="89.2" y="156.1">R65</text>
<text x="89.2" y="161.2">R31</text>
<text x="98.7" y="160.6">33R</text>
<text x="98.7" y="158">33R</text>
<text x="89.2" y="163.8">R16</text>
<text x="98.7" y="165.7">33R</text>
<text x="98.7" y="163.1">33R</text>
<text x="108.3" y="167.1">TP3</text>
<text x="94.9" y="170.7">R33</text>
<text x="94.9" y="174.5">33R</text>
<text x="108.3" y="181.7">TP4</text>
</g>
<g font-size="1.8" fill="#0000c2">
<text x="154.9" y="27.1">Ferrite Beads 300 ohm/3A</text>
<text x="125.7" y="32.8">PVDD Jumper</text>
<text x="202.6" y="44.2">Left</text>
<text x="202.6" y="70.2">Right</text>
<text x="67.3" y="75.3">5.0V Analog</text>
<text x="67.9" y="82.9">1.5V Digital</text>
<text x="23.5" y="103.9">Address:</text>
<text x="23.5" y="106">0x58 - 4.7k</text>
<text x="23.5" y="108">0x5A - 15k</text>
<text x="23.5" y="110.1">0x5C - 47k</text>
<text x="23.5" y="112.1">0x5E - 120k - 0x2F actual</text>
<text x="181.6" y="126.7">I2C Route</text>
<text x="59.7" y="141.4">I2S Selector</text>
</g>
<g font-size="1.8">
<text x="191.1" y="30.9">Left+</text>
<text x="191.1" y="42.3">Left-</text>
<text x="129.5" y="52.5">OUT_A1+</text>
<text x="129.5" y="55">OUT_A1-</text>
<text x="191.1" y="55.6">Right+</text>
<text x="129.5" y="62.6">OUT_B1-</text>
<text x="129.5" y="60.1">OUT_B1+</text>
<text x="191.1" y="70.2">Right-</text>
<text x="72.4" y="72.8">AVDD</text>
<text x="72.4" y="80.4">VR_DIG</text>
<text x="69.8" y="113.4">SHDN</text>
</g>
<text font-size="1.8" fill="#008400" x="162.8" y="69.9">FB4</text>
<g font-size="1.6" fill="#008484">
<text x="49.8" y="31.8">C13</text>
<text x="57.4" y="31.8">C14</text>
<text x="67.6" y="31.8">C18</text>
<text x="87.3" y="32.4">C17</text>
<text x="97.4" y="32.4">C19</text>
<text x="105.1" y="32.4">C20</text>
<text x="184.4" y="33">C27</text>
<text x="49.8" y="36.2">22UF</text>
<text x="57.5" y="36.2">22UF</text>
<text x="67.7" y="36.2">100NF</text>
<text x="87.4" y="36.8">100NF</text>
<text x="97.5" y="36.8">22UF</text>
<text x="105.1" y="36.8">22UF</text>
<text x="183.7" y="36.8">1NF</text>
<text x="184.4" y="44.4">C38</text>
<text x="183.7" y="48.3">1NF</text>
<text x="33.3" y="55.9">C10</text>
<text x="33.4" y="59.1">4.7UF</text>
<text x="45.5" y="59.1">100NF</text>
<text x="46" y="55.9">C11</text>
<text x="184.4" y="57.8">C39</text>
<text x="183.7" y="61.6">1NF</text>
<text x="135.2" y="69.7">C22</text>
<text x="144.8" y="67.2">C25</text>
<text x="145.5" y="69.7">220nF</text>
<text x="33.2" y="76.8">1uF</text>
<text x="33.3" y="73.7">C61</text>
<text x="45.5" y="76.8">100NF</text>
<text x="46" y="73.7">C12</text>
<text x="61.6" y="72.2">C15</text>
<text x="61.7" y="74.8">1uF</text>
<text x="135.2" y="74.8">C23</text>
<text x="136" y="77.3">220nF</text>
<text x="136" y="72.2">220nF</text>
<text x="144.8" y="72.2">C26</text>
<text x="145.5" y="74.8">220nF</text>
<text x="183.7" y="76.2">1NF</text>
<text x="184.4" y="72.4">C62</text>
<text x="61.6" y="79.9">C16</text>
<text x="61.7" y="82.4">1uF</text>
<text x="226" y="79.4">C29</text>
<text x="226.8" y="85.7">1uF</text>
<text x="255.5" y="84.3">C74</text>
<text x="255.6" y="86.8">10nF</text>
<text x="132.1" y="92.6">C21</text>
<text x="132.2" y="95.1">1uF</text>
<text x="226" y="93.3">C30</text>
<text x="226.8" y="99.7">1uF</text>
<text x="255.5" y="98.3">C75</text>
<text x="255.6" y="100.8">10nF</text>
<text x="139.3" y="107.9">C24</text>
<text x="138.7" y="111.8">1uF</text>
<text x="223.2" y="110.5">C70</text>
<text x="232.4" y="111.1">C73</text>
<text x="222.7" y="114.3">100NF</text>
<text x="232" y="114.3">10UF</text>
</g>
</svg>
